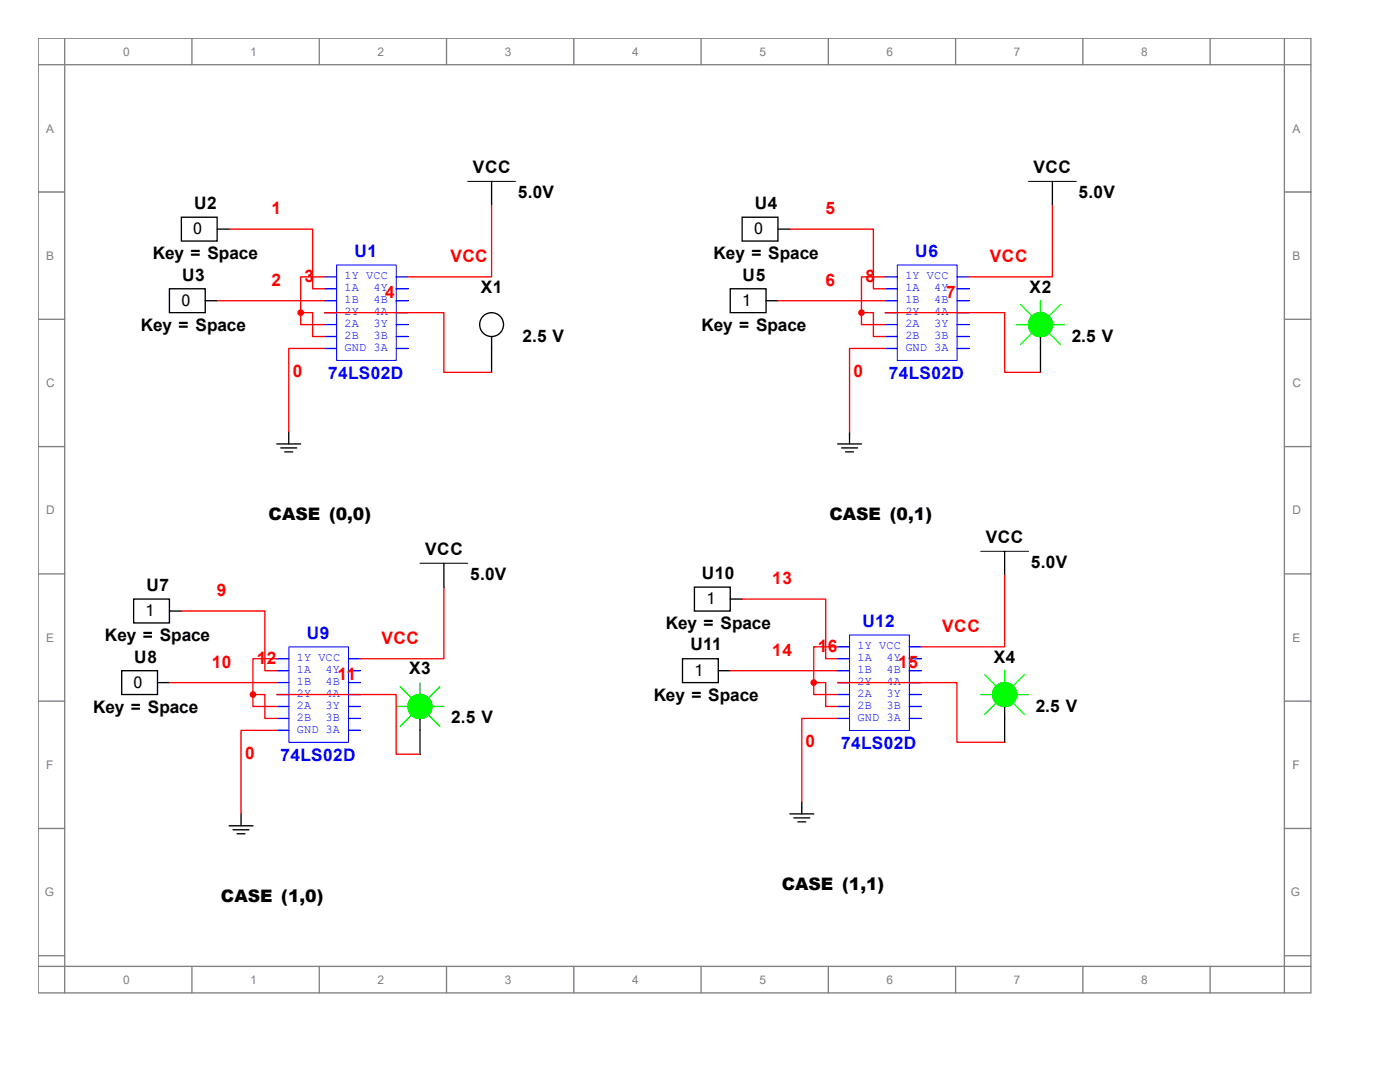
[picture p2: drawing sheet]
<svg xmlns="http://www.w3.org/2000/svg" width="279mm" height="216mm" viewBox="0 0 279 216" stroke-linecap="round" stroke-linejoin="round" font-family="sans-serif">
<g fill="none" stroke="#808080" stroke-width=".26">
<path d="M7.6 7.6h254v190.5h-254zM7.6 12.9h254M12.9 7.6v190.5M38.3 7.6v5.3M63.7 7.6v5.3M89.1 7.6v5.3M114.5 7.6v5.3M139.9 7.6v5.3M165.3 7.6v5.3M190.7 7.6v5.3M216.1 7.6v5.3M241.5 7.6v5.3"/>
<path d="M256.3 7.6v190.5M7.6 38.3h5.3M256.3 38.3h5.3M7.6 63.7h5.3M256.3 63.7h5.3M7.6 89.1h5.3M256.3 89.1h5.3M7.6 114.5h5.3M256.3 114.5h5.3M7.6 139.9h5.3M256.3 139.9h5.3M7.6 165.3h5.3"/>
<path d="M256.3 165.3h5.3M7.6 190.7h5.3M7.6 192.8h254M38.3 192.8v5.3M63.7 192.8v5.3M89.1 192.8v5.3M114.5 192.8v5.3M139.9 192.8v5.3M165.3 192.8v5.3M190.7 192.8v5.3M216.1 192.8v5.3M241.5 192.8v5.3"/>
<path d="M256.3 190.7h5.3"/>
</g>
<path d="M98.1 36.2v4.8M33.8 57.6h7.2v4.8h-7.2zM36.2 43.3h7.1v4.8h-7.1zM43.3 45.7h2.4M41 60h2.3M55.2 88.6h4.8M56 89.4h3.2M56.8 90.2h1.6M57.6 86.2v2.4" fill="none" stroke="#000" stroke-width=".26"/>
<path d="M93.3 36.2h9.6" fill="none" stroke="#000" stroke-width=".2"/>
<path d="M67.2 52.9h11.9v19h-11.9z" fill="none" stroke="#00f" stroke-width=".2"/>
<path d="M64.8 57.6h2.4" fill="none" stroke="#00f" stroke-width=".26"/>
<path d="M64.8 60h2.4" fill="none" stroke="#00f" stroke-width=".26"/>
<path d="M64.8 55.2h2.4" fill="none" stroke="#00f" stroke-width=".26"/>
<path d="M64.8 64.8h2.4" fill="none" stroke="#00f" stroke-width=".26"/>
<path d="M64.8 67.2h2.4" fill="none" stroke="#00f" stroke-width=".26"/>
<path d="M64.8 62.4h2.4" fill="none" stroke="#00f" stroke-width=".26"/>
<path d="M64.8 69.5h2.4" fill="none" stroke="#00f" stroke-width=".26"/>
<path d="M79.1 64.8h2.3" fill="none" stroke="#00f" stroke-width=".26"/>
<path d="M79.1 67.2h2.3" fill="none" stroke="#00f" stroke-width=".26"/>
<path d="M79.1 69.5h2.3" fill="none" stroke="#00f" stroke-width=".26"/>
<path d="M79.1 57.6h2.3" fill="none" stroke="#00f" stroke-width=".26"/>
<path d="M79.1 60h2.3" fill="none" stroke="#00f" stroke-width=".26"/>
<path d="M79.1 62.4h2.3" fill="none" stroke="#00f" stroke-width=".26"/>
<path d="M79.1 55.2h2.3" fill="none" stroke="#00f" stroke-width=".26"/>
<path d="M45.7 45.7h16.7v11.9h2.4M64.8 55.2h-4.8v7.2M98.1 41v14.2h-16.7M43.3 60h21.5M60 62.4v2.4h4.8M60 62.4h2.4v4.8h2.4" fill="none" stroke="#f00" stroke-width=".26"/>
<circle cx="60" cy="62.4" r=".53" fill="#f00" stroke="#f00" stroke-width=".26"/>
<path d="M210 36.2v4.8M145.7 57.6h7.2v4.8h-7.2zM148.1 43.3h7.2v4.8h-7.2zM155.3 45.7h2.3M152.9 60h2.4M167.2 88.6h4.7M168 89.4h3.1M168.8 90.2h1.5M169.5 86.2v2.4" fill="none" stroke="#000" stroke-width=".26"/>
<path d="M205.3 36.2h9.5" fill="none" stroke="#000" stroke-width=".2"/>
<path d="M179.1 52.9h11.9v19h-11.9z" fill="none" stroke="#00f" stroke-width=".2"/>
<path d="M176.7 57.6h2.4" fill="none" stroke="#00f" stroke-width=".26"/>
<path d="M176.7 60h2.4" fill="none" stroke="#00f" stroke-width=".26"/>
<path d="M176.7 55.2h2.4" fill="none" stroke="#00f" stroke-width=".26"/>
<path d="M176.7 64.8h2.4" fill="none" stroke="#00f" stroke-width=".26"/>
<path d="M176.7 67.2h2.4" fill="none" stroke="#00f" stroke-width=".26"/>
<path d="M176.7 62.4h2.4" fill="none" stroke="#00f" stroke-width=".26"/>
<path d="M176.7 69.5h2.4" fill="none" stroke="#00f" stroke-width=".26"/>
<path d="M191 64.8h2.4" fill="none" stroke="#00f" stroke-width=".26"/>
<path d="M191 67.2h2.4" fill="none" stroke="#00f" stroke-width=".26"/>
<path d="M191 69.5h2.4" fill="none" stroke="#00f" stroke-width=".26"/>
<path d="M191 57.6h2.4" fill="none" stroke="#00f" stroke-width=".26"/>
<path d="M191 60h2.4" fill="none" stroke="#00f" stroke-width=".26"/>
<path d="M191 62.4h2.4" fill="none" stroke="#00f" stroke-width=".26"/>
<path d="M191 55.2h2.4" fill="none" stroke="#00f" stroke-width=".26"/>
<circle cx="171.9" cy="62.4" r=".53" fill="#f00" stroke="#f00" stroke-width=".26"/>
<path d="M157.6 45.7h16.7v11.9h2.4M176.7 55.2h-4.8v7.2M210 41v14.2h-16.6M155.3 60h21.4M171.9 62.4v2.4h4.8M171.9 62.4h2.4v4.8h2.4" fill="none" stroke="#f00" stroke-width=".26"/>
<path d="M26.7 119.5h7.1v4.8h-7.1zM88.6 112.4v4.8M24.3 133.8h7.1v4.8h-7.1zM31.4 136.2h2.4M33.8 121.9h2.4M45.7 164.8h4.8M46.5 165.6h3.2M47.3 166.4h1.6M48.1 162.4v2.4" fill="none" stroke="#000" stroke-width=".26"/>
<path d="M83.8 112.4h9.5" fill="none" stroke="#000" stroke-width=".2"/>
<path d="M57.7 129.1h11.9v19h-11.9z" fill="none" stroke="#00f" stroke-width=".2"/>
<path d="M55.2 133.8h2.4" fill="none" stroke="#00f" stroke-width=".26"/>
<path d="M55.2 136.2h2.4" fill="none" stroke="#00f" stroke-width=".26"/>
<path d="M55.2 131.4h2.4" fill="none" stroke="#00f" stroke-width=".26"/>
<path d="M55.2 141h2.4" fill="none" stroke="#00f" stroke-width=".26"/>
<path d="M55.2 143.4h2.4" fill="none" stroke="#00f" stroke-width=".26"/>
<path d="M55.2 138.6h2.4" fill="none" stroke="#00f" stroke-width=".26"/>
<path d="M55.2 145.7h2.4" fill="none" stroke="#00f" stroke-width=".26"/>
<path d="M69.5 141h2.4" fill="none" stroke="#00f" stroke-width=".26"/>
<path d="M69.5 143.4h2.4" fill="none" stroke="#00f" stroke-width=".26"/>
<path d="M69.5 145.7h2.4" fill="none" stroke="#00f" stroke-width=".26"/>
<path d="M69.5 133.8h2.4" fill="none" stroke="#00f" stroke-width=".26"/>
<path d="M69.5 136.2h2.4" fill="none" stroke="#00f" stroke-width=".26"/>
<path d="M69.5 138.6h2.4" fill="none" stroke="#00f" stroke-width=".26"/>
<path d="M69.5 131.4h2.4" fill="none" stroke="#00f" stroke-width=".26"/>
<circle cx="50.5" cy="138.6" r=".53" fill="#f00" stroke="#f00" stroke-width=".26"/>
<path d="M88.6 117.2v14.2h-16.7M33.8 136.2h21.4M36.2 121.9h16.7v11.9h2.3M50.5 138.6v2.4h4.7M50.5 138.6h2.4v4.8h2.3M55.2 131.4h-4.7v7.2" fill="none" stroke="#f00" stroke-width=".26"/>
<path d="M138.6 117.2h7.1v4.7h-7.1zM145.7 119.5h2.4M200.5 110v4.8M136.2 131.4h7.2v4.8h-7.2zM143.4 133.8h2.3M157.6 162.4h4.8M158.4 163.2h3.2M159.2 164h1.6M160 160v2.4" fill="none" stroke="#000" stroke-width=".26"/>
<path d="M195.7 110h9.6" fill="none" stroke="#000" stroke-width=".2"/>
<path d="M169.5 126.7h12v19.1h-12z" fill="none" stroke="#00f" stroke-width=".2"/>
<path d="M167.2 131.4h2.3" fill="none" stroke="#00f" stroke-width=".26"/>
<path d="M167.2 133.8h2.3" fill="none" stroke="#00f" stroke-width=".26"/>
<path d="M167.2 129.1h2.3" fill="none" stroke="#00f" stroke-width=".26"/>
<path d="M167.2 138.6h2.3" fill="none" stroke="#00f" stroke-width=".26"/>
<path d="M167.2 141h2.3" fill="none" stroke="#00f" stroke-width=".26"/>
<path d="M167.2 136.2h2.3" fill="none" stroke="#00f" stroke-width=".26"/>
<path d="M167.2 143.4h2.3" fill="none" stroke="#00f" stroke-width=".26"/>
<path d="M181.5 138.6h2.3" fill="none" stroke="#00f" stroke-width=".26"/>
<path d="M181.5 141h2.3" fill="none" stroke="#00f" stroke-width=".26"/>
<path d="M181.5 143.4h2.3" fill="none" stroke="#00f" stroke-width=".26"/>
<path d="M181.5 131.4h2.3" fill="none" stroke="#00f" stroke-width=".26"/>
<path d="M181.5 133.8h2.3" fill="none" stroke="#00f" stroke-width=".26"/>
<path d="M181.5 136.2h2.3" fill="none" stroke="#00f" stroke-width=".26"/>
<path d="M181.5 129.1h2.3" fill="none" stroke="#00f" stroke-width=".26"/>
<circle cx="162.4" cy="136.2" r=".53" fill="#f00" stroke="#f00" stroke-width=".26"/>
<g fill="none" stroke="#f00" stroke-width=".26">
<path d="M64.8 69.5h-7.2v16.7M64.8 62.4h23.8v11.9h9.5M176.7 69.5h-7.2v16.7M176.7 62.4h23.8v11.9h7.1M148.1 119.5h16.7v11.9h2.4M200.5 114.8v14.3h-16.7M55.2 138.6h23.9v11.9h4.7M145.7 133.8h21.5M162.4 136.2v2.4h4.8M162.4 136.2h2.4v4.8h2.4M167.2 129.1h-4.8v7.1M167.2 136.2h23.8v11.9h9.5"/>
<path d="M55.2 145.7h-7.1v16.7M167.2 143.4h-7.2v16.6"/>
</g>
<g fill="none" stroke="#000" stroke-width=".26">
<path d="M98.1 67.2v7.1M207.6 67.2v7.1M83.8 143.4v7.1M200.5 141v7.1"/>
<circle cx="98.1" cy="64.8" r="2.38"/>
<circle cx="207.6" cy="64.8" r="2.38"/>
<circle cx="200.5" cy="138.6" r="2.38"/>
<circle cx="83.8" cy="141" r="2.38"/>
</g>
<g fill="none" stroke="#0f0" stroke-width=".26">
<path d="M202.9 64.8h2.4M203.7 60.8l2.4 2.4M206.1 66.4l-2.4 2.3M207.6 60v2.4M209.2 66.4l2.4 2.3M210 64.8h2.4M211.6 60.8l-2.4 2.4M79.9 137l2.3 2.4M83.8 136.2v2.4M87.8 137l-2.4 2.4M195.7 138.6h2.4M196.5 134.6l2.4 2.4"/>
<path d="M200.5 133.8v2.4M202.9 138.6h2.4M204.5 134.6l-2.4 2.4M79.1 141h2.3M82.2 142.6l-2.3 2.3M85.4 142.6l2.4 2.3M86.2 141h2.4M198.9 140.2l-2.4 2.4M202.1 140.2l2.4 2.4"/>
</g>
<g fill="#0f0" stroke="#0f0" stroke-width=".26">
<circle cx="207.6" cy="64.8" r="2.38"/>
<circle cx="83.8" cy="141" r="2.38"/>
<circle cx="200.5" cy="138.6" r="2.38"/>
</g>
<g font-size="3.4">
<text x="94.4" y="34.5">VCC</text>
<text x="206.2" y="34.5">VCC</text>
<text x="38.7" y="41.7">U2</text>
<text x="103.3" y="39.6">5.0V</text>
<text x="150.6" y="41.7">U4</text>
<text x="215.3" y="39.6">5.0V</text>
<text x="30.5" y="51.8">Key = Space</text>
<text x="142.4" y="51.8">Key = Space</text>
<text x="36.3" y="56">U3</text>
<text x="96" y="58.4">X1</text>
<text x="148.2" y="56">U5</text>
<text x="205.5" y="58.4">X2</text>
<text x="28.1" y="66">Key = Space</text>
<text x="104.3" y="68.2">2.5 V</text>
<text x="140" y="66">Key = Space</text>
<text x="213.9" y="68.2">2.5 V</text>
<text x="53.6" y="103.7">CASE (0,0)</text>
<text x="165.5" y="103.7">CASE (0,1)</text>
<text x="84.8" y="110.7">VCC</text>
<text x="196.7" y="108.4">VCC</text>
<text x="205.7" y="113.4">5.0V</text>
<text x="29.2" y="117.9">U7</text>
<text x="93.8" y="115.8">5.0V</text>
<text x="140.1" y="115.5">U10</text>
<text x="132.9" y="125.6">Key = Space</text>
<text x="21" y="128">Key = Space</text>
<text x="137.8" y="129.8">U11</text>
<text x="26.8" y="132.2">U8</text>
<text x="81.7" y="134.6">X3</text>
<text x="198.3" y="132.2">X4</text>
<text x="18.6" y="142.2">Key = Space</text>
<text x="130.5" y="139.9">Key = Space</text>
<text x="206.7" y="142">2.5 V</text>
<text x="90.1" y="144.4">2.5 V</text>
<text x="44.1" y="179.9">CASE (1,0)</text>
<text x="156" y="177.5">CASE (1,1)</text>
</g>
<g font-size="3.4" fill="#f00">
<text x="54.2" y="42.8">1</text>
<text x="164.7" y="42.8">5</text>
<text x="89.9" y="52.3">VCC</text>
<text x="197.5" y="52.3">VCC</text>
<text x="54.2" y="57.1">2</text>
<text x="60.7" y="56.3">3</text>
<text x="76.9" y="59.4">4</text>
<text x="164.7" y="57.1">6</text>
<text x="172.7" y="56.3">8</text>
<text x="188.8" y="59.4">7</text>
<text x="58.4" y="75.3">0</text>
<text x="170.3" y="75.3">0</text>
<text x="43.3" y="119">9</text>
<text x="154.1" y="116.6">13</text>
<text x="76.1" y="128.5">VCC</text>
<text x="154.1" y="130.9">14</text>
<text x="163.2" y="130.1">16</text>
<text x="188" y="126.1">VCC</text>
<text x="42.2" y="133.3">10</text>
<text x="51.2" y="132.5">12</text>
<text x="67.4" y="135.6">11</text>
<text x="179.3" y="133.3">15</text>
<text x="160.8" y="149.1">0</text>
<text x="48.9" y="151.5">0</text>
</g>
<g font-size="3.4" fill="#00f">
<text x="70.7" y="51.2">U1</text>
<text x="182.7" y="51.2">U6</text>
<text x="65.5" y="75.6">74LS02D</text>
<text x="177.4" y="75.6">74LS02D</text>
<text x="172.1" y="125.1">U12</text>
<text x="61.2" y="127.4">U9</text>
<text x="167.9" y="149.4">74LS02D</text>
<text x="56" y="151.8">74LS02D</text>
</g>
<g font-size="3.2">
<text x="38.6" y="46.8">0</text>
<text x="150.5" y="46.8">0</text>
<text x="36.2" y="61.1">0</text>
<text x="148.1" y="61.1">1</text>
<text x="29" y="123">1</text>
<text x="141" y="120.6">1</text>
<text x="26.7" y="137.3">0</text>
<text x="138.6" y="134.9">1</text>
</g>
<g font-size="2.4" fill="#808080">
<text x="24.6" y="11.1">0</text>
<text x="50" y="11.1">1</text>
<text x="75.4" y="11.1">2</text>
<text x="100.8" y="11.1">3</text>
<text x="126.2" y="11.1">4</text>
<text x="151.6" y="11.1">5</text>
<text x="177" y="11.1">6</text>
<text x="202.4" y="11.1">7</text>
<text x="227.8" y="11.1">8</text>
<text x="9.2" y="26.5">A</text>
<text x="257.9" y="26.5">A</text>
<text x="9.2" y="51.9">B</text>
<text x="257.9" y="51.9">B</text>
<text x="9.2" y="77.3">C</text>
<text x="257.9" y="77.3">C</text>
<text x="9.2" y="102.7">D</text>
<text x="257.9" y="102.7">D</text>
<text x="9.2" y="128.1">E</text>
<text x="257.9" y="128.1">E</text>
<text x="9.2" y="153.5">F</text>
<text x="257.9" y="153.5">F</text>
<text x="8.9" y="178.9">G</text>
<text x="257.6" y="178.9">G</text>
<text x="24.6" y="196.3">0</text>
<text x="50" y="196.3">1</text>
<text x="75.4" y="196.3">2</text>
<text x="100.8" y="196.3">3</text>
<text x="126.2" y="196.3">4</text>
<text x="151.6" y="196.3">5</text>
<text x="177" y="196.3">6</text>
<text x="202.4" y="196.3">7</text>
<text x="227.8" y="196.3">8</text>
</g>
<g font-size="2.4" fill="#00f">
<text x="68.7" y="58.1">1A</text>
<text x="68.7" y="55.8">1Y VCC</text>
<text x="74.5" y="58.1">4Y</text>
<text x="180.7" y="58.1">1A</text>
<text x="180.7" y="55.8">1Y VCC</text>
<text x="186.4" y="58.1">4Y</text>
<text x="68.7" y="60.5">1B</text>
<text x="68.7" y="65.3">2A</text>
<text x="68.7" y="62.9">2Y</text>
<text x="74.5" y="65.3">3Y</text>
<text x="74.5" y="60.5">4B</text>
<text x="74.5" y="62.9">4A</text>
<text x="180.7" y="60.5">1B</text>
<text x="180.7" y="65.3">2A</text>
<text x="180.7" y="62.9">2Y</text>
<text x="186.4" y="65.3">3Y</text>
<text x="186.4" y="60.5">4B</text>
<text x="186.4" y="62.9">4A</text>
<text x="68.7" y="67.6">2B</text>
<text x="68.7" y="70">GND 3A</text>
<text x="74.5" y="67.6">3B</text>
<text x="180.7" y="67.6">2B</text>
<text x="180.7" y="70">GND 3A</text>
<text x="186.4" y="67.6">3B</text>
<text x="59.2" y="132">1Y VCC</text>
<text x="171.2" y="132">1A</text>
<text x="171.2" y="129.5">1Y VCC</text>
<text x="176.9" y="132">4Y</text>
<text x="59.2" y="134.3">1A</text>
<text x="59.2" y="136.7">1B</text>
<text x="65" y="134.3">4Y</text>
<text x="65" y="136.7">4B</text>
<text x="171.2" y="134.3">1B</text>
<text x="171.2" y="136.7">2Y</text>
<text x="176.9" y="134.3">4B</text>
<text x="176.9" y="136.7">4A</text>
<text x="59.2" y="141.5">2A</text>
<text x="59.2" y="143.8">2B</text>
<text x="59.2" y="139.1">2Y</text>
<text x="65" y="141.5">3Y</text>
<text x="65" y="143.8">3B</text>
<text x="65" y="139.1">4A</text>
<text x="171.2" y="139.1">2A</text>
<text x="171.2" y="141.5">2B</text>
<text x="171.2" y="143.8">GND 3A</text>
<text x="176.9" y="139.1">3Y</text>
<text x="176.9" y="141.5">3B</text>
<text x="59.2" y="146.2">GND 3A</text>
</g>
</svg>
